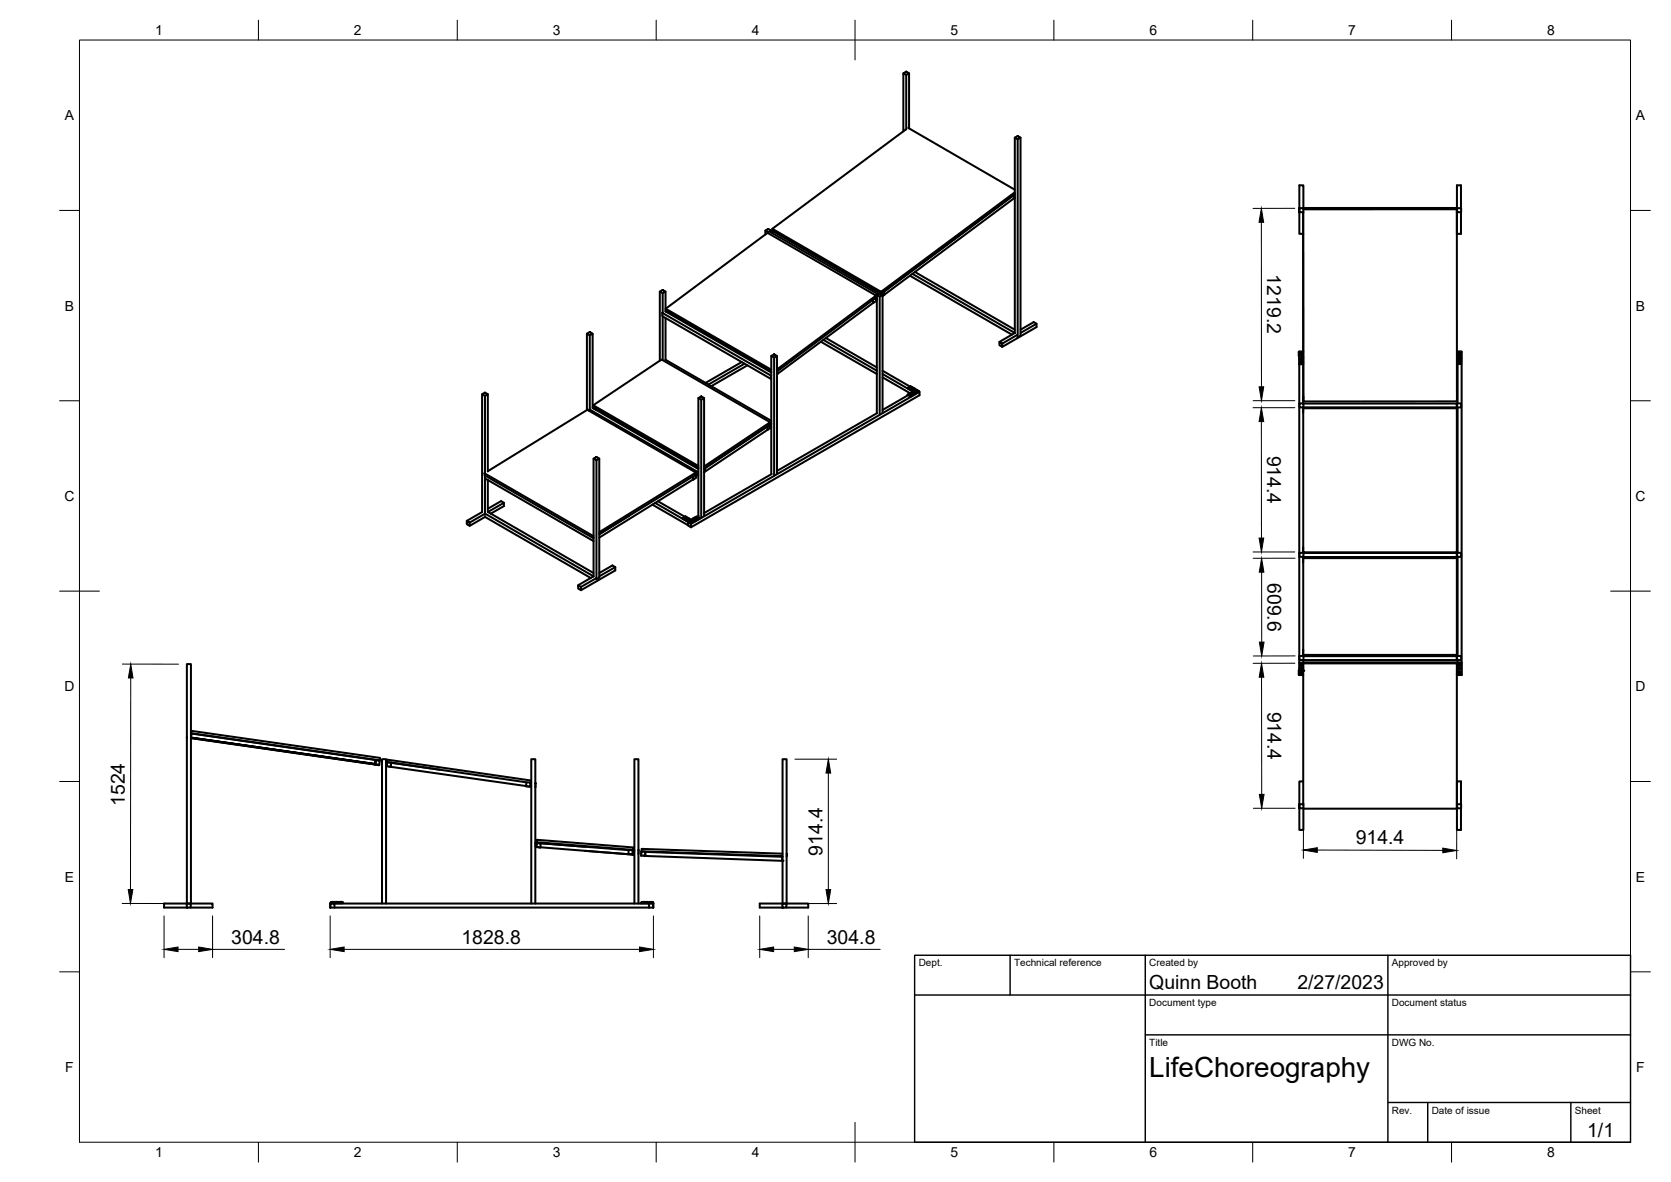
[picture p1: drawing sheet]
<svg xmlns="http://www.w3.org/2000/svg" width="420mm" height="297mm" viewBox="0 0 420 297" stroke-linecap="round" stroke-linejoin="round" font-family="sans-serif">
<!-- layer: Visible -->
<g fill="none" stroke="#000" stroke-width=".51">
<path d="M227.1 18.4l.8-.4 .7 .4-.7 .4zM227.1 18.4v14.6M227.9 18.8v13.7M228.6 18.4v13.9M227.8 32.5l-33.6 25M228.4 32.1l26.8 15.6M255.2 34.6l.7-.4 .7 .4-.7 .4zM255.2 34.6v49.1M255.9 35v49.8M256.6 34.6v49.8l-.8 .4M192.4 57.9l.8-.4 .7 .4-.7 .5zM192.4 57.9v1"/>
<path d="M193.2 58.4v.2M193.9 57.9l-.1 .5 27 15.5M194.2 58l27.4 15.9 .6-.6 .2 .8-.5 .4M194.3 58v.6M255 49l-32.7 24.3 .1 .7M255 49h.1M255 49l.1 .7M255.1 49.7l-32.7 24.3M255.1 49.7h.1M255.2 48.3l-33.7 25-27.3-15.8M255.2 48.8l-33.6 25-27.3-15.9-.1-.4M255.2 48.9l-.2 .1 .2 .7"/>
<path d="M326.7 52.3v1M326.7 52.3h1v1h-1zM327.6 53.3v.2zM327.6 53.5h.1M327.7 52.6h38.6v48.3h-38.6v-47.6v48.1M327.7 52.5l38.6 .1M327.7 52.4l38.6-.1v.2h-38.6M327.7 52.3v-5.7h-1v12.2h1M327.7 52.3h38.6M366.3 53.3h.1M366.4 52.3h1v1h-1zM367.3 52.3h.1"/>
<path d="M367.3 52.3v-5.7h-1v12.2h1v-5.5M165.9 73.3l.7-.4 .7 .4-.7 .4zM165.9 73.3v17.3M166.5 78.6v.8l27.3 15.8M166.6 78.6l27.2 15.8M166.6 73.7v4.9M166.6 79.5v11M167.3 78.2l26.6 15.4M167.3 73.3v5M167.3 79.9v10.5M167.4 77.6l25.6-19.1 27.3 15.8-24.9 18.5M167.4 77.6v.4l26.5 15.3"/>
<path d="M167.4 77.6l26.5 15.3M167.4 78l.1 .3M167.4 78h.1M219.5 76.1l-24 17.8M219.8 75.1l.4-.2 .1 .8-.7 .4-.1-.7M220.2 74.9h.1M220.2 75.3l.2 .1M220.3 74.3v.4l-24.9 18.7M220.3 74.5h.1M220.5 74.5v.8M220.5 74.1l.7-.4 .7 .4-.7 .4zM220.5 74.1v29.8"/>
<path d="M221.2 74.5v29.7M221.5 73.3l.1 .5M221.6 73.9h.1M221.9 74.1v29.6M222.2 73.3h.1M228.8 69.3l25.6 14.8M229.4 68.8l25.8 14.9-3.9 2.2M230.1 68.4l25.1 14.5M121.2 99.1l.7-.4 .8 .4-.8 .4zM121.2 99.1v29.6M121.9 99.5v19.4M122.7 99.1v19.4"/>
<path d="M147.6 83.9l.7-.5 .7 .5-.7 .4zM147.6 83.9v19.1M148.3 84.3v18.6M149 83.9v18.6M167.3 90.4l26.6 15.4M186.5 91l-9.1 5.2M187.2 91.4l-9.1 5.3M187.9 91.8l-9.1 5.3M193.9 89.5l.7-.5 .8 .5-.8 .4zM193.9 94.3v.9M193.9 89.5v29.7M194.6 89.9v29.6"/>
<path d="M195.4 89.5v29.6M195.5 93.3v.7l-.1 .1M206.4 85.9l14.1 8.1M207 85.4l13.5 7.8M207.7 84.9l12.8 7.4M221.9 94l7.6 4.4M221.9 94.8l6.9 4M221.9 93.2l6.9 3.9M228.2 99.1l.7 .6M228.2 97.5l.7-.4 2.2 1.2-2.2 1.4-.7-.4 1.5-1-1.5-.8 1.4 .9M228.3 99.3l-6.4 3.7M228.7 99v-.1a.29 .29 0 0 1 .3-.1 .29 .29 0 0 1 .2 .3"/>
<path d="M228.7 99v.2M228.7 99l.1 .1M228.7 99v.1M228.7 97.4v.1M228.7 97.5h.1M228.7 99.1v.1M228.7 97.4l.1 .2M228.7 97.4h.1M228.7 99.2h.2M228.8 97.5v.1M228.8 97.6h.1M228.8 99.1l.1 .1"/>
<path d="M228.8 97.5h.2M228.8 97.5h.1M228.8 99.2h.1M228.9 97.6h.1M228.9 99.2h.1M229 99.2h.1M229 97.5h.1M229.1 99.1v.1M229.2 99.1l-.2 .1M229.2 99.1h.1M229.2 99.2h-.2M229.2 97.5h-.2"/>
<path d="M229.2 97.5h.1M229.2 99h.1M229.2 97.5l-.1 .1M229.2 97.4h.1M229.2 97.4l-.3-.2-.2 .2M229.2 97.4v.1M229.4 97.8l.1 .2M229.4 97.8h.1M229.4 98.6v.2M229.4 97.8l.1 .1M229.4 98.6v.1M229.4 98.6h.1"/>
<path d="M229.4 98.7h.1M229.4 98.8h.1M229.5 98.7l-.1 .1M229.5 98.7l.1 .1M229.5 98.7h.2M229.5 97.9l.1 .1M229.5 97.9h.1M229.5 98h.1M229.6 98.8h.1M229.6 97.9h.1M229.6 97.9v.1M229.7 98.7l-.1 .1"/>
<path d="M229.7 98.8h.1M229.7 98.7l.1 .1M229.7 98.7h.1M229.7 97.9l.1 .1M229.7 97.9h.1M229.8 98.8h.1M229.8 98h-.2M229.8 98.7v.1M229.9 98.7h-.1M229.9 98.7h.1M229.9 97.9l-.1 .1M229.9 97.9h.1"/>
<path d="M229.9 98.7l-.1 .1M229.9 97.9h-.1M229.9 97.8v.1M229.9 98.6l-.3-.2-.2 .2M229.9 98.6v.1M229.9 97.7l-.3-.1-.2 .2M229.9 97.7v.1M230.1 98.2l.3-.2 .2 .3M230.1 98.2l.1 .2M230.1 98.2l.1 .1M230.1 98.2v.1M230.1 98.3h.1"/>
<path d="M230.2 98.3v.1M230.2 98.4h.1M230.2 98.3l.1 .1M230.2 98.3h.1M230.3 98.4h.1M230.3 98.3h.1M230.4 98.3l-.1 .1M230.4 98.4h.1M230.4 98.3l.1 .1M230.4 98.3h.1M230.5 98.4h.1M230.5 98.3v.1"/>
<path d="M230.6 98.3h-.1M230.6 98.3h.1M230.6 98.3l-.1 .1M230.6 98.2v.1M231.1 98.4l-57.4 33.3M231.1 98.3l-2.2 1.2M231.2 98.5v.8l-57.5 33.2M251.3 85.9l.7 .4v.9l-.7-.5zM255.8 84.1l-3.8 2.2M256.6 82.9l3.3-2 .7 .5v.8l-8.6 5M260.6 81.4l-4 2.3M326.7 91.5v75"/>
<path d="M327.7 99.7v1.1zM327.7 89.5h.1M327.7 88.5h-1.1v3h1.1v-2M327.7 88.4h-1v.1M327.7 88.4h-1.1v1M366.3 88.4h1.1v3.1h-1l-.1-2.1M366.5 88.4h1v81.2l-1-.1M366.5 91.5v9.9M121.8 118.9l27.4 15.7M121.8 118.9v.5l27.4 15.7M121.9 118.9h-.1M121.9 119.5l.1 9.8"/>
<path d="M122.7 118.4l25-15.4 27.3 15.8-24.3 14.9M148.2 102.9v.4M148.2 102.9l27.3 15.7M149 102.5l26.6 15.4M149.2 101.8l17.1-11.5 27.4 15.8-16.7 11.1M149.2 101.8v.5l26.4 15.3-26.4-15.3 .1 .2M149.2 101.8l26.4 15.3M149.2 102.5v.1M149.2 115.3l.8-.5 .7 .5-.7 .4zM149.2 115.3v29.6M149.3 102.5h-.1l.7 .5M150 115.7v29.8"/>
<path d="M150.1 102.9h-.2M150.7 115.3v29.8l-.8 .4M174.2 119.7v.8l-23.5 14.6M174.3 119.7h.1M174.3 119.7l.7-.4 .1 .8-.8 .4zM175 118.8v.4M175 119.2l.5 .3M175 119.2l-24.3 15M175 119.2v.1M175.6 118.6v.8M175.6 100l.7-.4 .7 .4-.7 .5zM175.6 100v29.8"/>
<path d="M176.3 100.5v29.6M177 117.8l.3-.2v.8l-.3 .2M177 100v29.7M177.2 117.6h.1M192.9 107.3l.7-.5 .1 .8-.7 .4zM193 108h.1M193 108l-16 10.7M193.5 106.7l-16.2 11M193.6 106.8h.1M193.7 106.1v.5l-16.7 11.1M193.7 106.5h.1M193.7 107.3l.1 .1"/>
<path d="M193.9 106.5v.8M194 119.1l-17 9.8M220.6 103.8l-25.2 14.5M326.7 101.4h1v1h-1zM327.7 102.6v1.1M327.7 102.4h38.6M327.7 102.6h.1M327.7 102.7h.1M327.7 100.8h.1M327.7 102.6h38.6v36.2h-38.6zM327.7 102.6h38.6M327.7 101.4h38.6v1.1"/>
<path d="M366.3 102.5h-38.6M366.4 101.4h1v1h-1zM366.5 102.4v36.5M117.4 130.9l.7 .4v.9l-.7-.5zM118.1 132.2l3.9-2.3 26.5 15.4M121.2 128.7h.1M121.2 128.7l-3.8 2.2M121.9 129.1l-3.8 2.2M122 129.1l27.2 15.7-3.8 2.3M122 120.3l27.2 15.7M122.7 127.9l3.3-2 .7 .5v.8l-3.3 1.9M122.7 120.6v8.1l4-2.3"/>
<path d="M122.7 128.7l26.5 15.3M149.1 134.7v.5M149.2 135.2h.1M164 126.8l9 5.2M164.7 126.4l9 5.1M165.4 126l6.8 3.9M171.6 130.2l2.2 1.2M172 130.1l.1-.1a.27 .27 0 0 1 .3-.1 .27 .27 0 0 1 .2 .3v-.1M172 130.1l.1 .1M172 130v.1M172.1 130.1h.1M172.1 130.2h.1"/>
<path d="M172.1 130.2l.2 .1M172.2 130.2h-.1M172.2 130.2l.1 .1M172.2 130.2h.2M172.3 130.2v.1M172.3 130.3h.1M172.4 130.2h.1M172.5 130.2h.1M172.5 130.2h-.1M172.5 130.1v.1M172.6 130.1l-.1 .1M172.6 130.1h.1"/>
<path d="M172.6 130.1l-.2 .1M172.6 130v.1M172.8 130.5v.1M172.8 130.5l.1 .1M172.8 130.4v.1M172.8 130.6h.1M172.9 130.6l.1 .1M172.9 130.6h.1M172.9 130.7h.1M173 130.6h.1M173 131.3l.7 .4v.8l-.7-.4zM173 130.6v.1"/>
<path d="M173 130.7h.1M173.1 130.6h.1M173.1 131.2l-.1 .1M173.2 130.6h.1M173.2 130.6h-.1M173.2 130.6l-.1 .1M173.2 130.5v.1M173.2 130.5h.1M173.3 130.5h.1M173.3 130.4l-.4-.1-.1 .2M173.3 130.4v.1M173.3 130.5l-.1 .1"/>
<path d="M173.5 130.9v.1M173.5 130.9h.1M173.5 130.8v.1M173.5 131h.1M173.5 130.9l.1 .1M173.6 131l.1 .1M173.6 131h.1M173.6 131.1h.1M173.7 131h.1M173.7 131v.1M173.7 131.1h.1M173.8 131.4l2.1-1.2-2.1 1.4z"/>
<path d="M173.8 131h.1M173.9 131h-.1M173.9 131h.1M174 130.9l-.1 .1M174 130.8l-.4-.1-.1 .2M174 130.9h.1M174 130.8v.1M174 130.9l-.2 .2M174.2 130.4v.1M174.2 130.5v.1M174.2 130.5v-.1a.28 .28 0 0 1 .3-.1 .28 .28 0 0 1 .2 .2M174.2 130.5h.1"/>
<path d="M174.2 130.4l-.4 .2-1.5-.8-.7 .4 2.2 1.4M174.2 130.5l.1 .1M174.2 130.6l.2 .1M174.2 120.4l.1 .1M174.3 130.6l.1 .1M174.3 130.6h.1M174.4 130.6h.1M174.4 130.6v.1M174.4 130.7h.1M174.5 130.6h.1M174.6 130.6h.1M174.6 130.6h-.1"/>
<path d="M174.6 130.5v.1M174.7 130.5l-.1 .1M174.7 130.5h.1M174.7 130.6h-.1M174.7 130.5v.1M174.8 130l.1 .1M174.9 130.1v-.2a.28 .28 0 0 1 .3 0 .28 .28 0 0 1 .2 .2M174.9 130.1v.1M174.9 130.1h.1M174.9 130.2h.1M174.9 130l-.6 .3M174.9 130.1l.1 .1"/>
<path d="M175 130.2h.1M175 129.9l.2-.1 .7 .4M175.1 130.2h.1M175.2 130.2h.1M175.3 130.2h-.1M175.3 130.2l-.3 .1M175.3 130.2h.1M175.3 130.1v.1M175.3 130.1h.1M175.4 130.1h-.1M175.4 130.1v.1M175.7 129.7l-.3 .2"/>
<path d="M326.7 138.9h1v1h-1zM327.7 137.6v1.1M327.7 139.9l38.6 .1M327.7 138.7h.1M327.7 137.6h.1M327.7 138.8v.1M327.7 139h38.6v1M366.4 138.9h1v1h-1zM366.5 139.9v25M145.4 147.1l.7 .4v.8l-.7-.4zM149.9 145.3l-3.8 2.2M150.7 144l3.3-1.9 .7 .4v.8l-8.6 5"/>
<path d="M154.7 142.5l-4 2.3M327.7 140.2h38.6l-38.6 .1M327.7 141.3h.1M327.7 140.3h38.6v24.3h-38.6zM366.3 140h-38.6v1.3M326.7 168.5v1M326.7 169.6h1M326.7 164.9h1v1h-1zM327.7 163.3v1.1M327.7 165.9h38.6M327.7 167.6h.1M327.7 164.4h.1"/>
<path d="M327.7 163.3h.1M327.7 167.6v1M327.7 164.6v.3M327.7 165.9v.7M327.7 164.9h38.6v1h-38.6M327.8 164.6h1M365.3 164.6h1M366.3 166.7l-39.6-.2v3.1h1M366.3 166.6h-38.6v1M366.3 168.5h.2v-2h1v3h-1.2M366.3 166.7h-38.6M366.3 166.7h.1"/>
<path d="M366.4 164.9h1v1h-1zM366.5 165.9v.6M367.1 166.8v.1M367.1 168.8v.1M367.1 167.8h.1M47 185.3h.1M48 183.6l47.6 6.9-.1 .7M48 184.4h.2l-.2 1M48 184.3l47.5 6.8M48 185.4h.1M48.2 184.3l46.2 6.7-.1 1-46.3-6.6 46.3 6.6M48.2 184.4h.1"/>
<path d="M94.3 192.2h1.1M94.4 191.1l-.1 1-46.3-6.6 46.3 6.6M94.4 191v1.1M94.5 191l1 .2-.2 1.1-1-.1zM97.1 191.3h.1M97.1 191.3v1M97.3 191.6l1.1 .1-.1 1-1-.1zM97.8 192.6l35.5 5.1M98.4 191.7l12.1 1.7M132.4 196.6l-35.2-5.1 .1-.6 36.2 5.2-.1 .7M132.4 196.6l1 .1-.1 1-1.1-.1zM134.6 196.8h.1"/>
<path d="M134.7 196.8l-.1 1M327.7 196.4h-1v12.2h1v-5.4M134.6 211.7v1M134.9 211l24.3 2v.6l-24.3-1.9zM135 211.8l-.1 1.1 1 .1M135 211.8l1 .1-.1 1.1-1-.1zM135 211.8h.1M135 211.8l23.1 1.8M135 211.8l12.1 1M135.9 212.9l23.3 1.9 .1-1.1h-.2M158.1 213.6l1 .1-.1 1-1-.1zM160.5 213.6h.1"/>
<path d="M160.6 213.6l-.1 1M161.2 215h1M161.2 215v-1h1.1l-.1 1M161.2 214v1M161.7 215h.5M196.7 215.3l-34.4-1.2-.1 1 34.6 1.2M196.8 214.5l-35.5-1.2v.6l35.5 1.2M196.8 215.3l-.2 1h.2M196.8 216.3h.1M197.8 214.6v.6M326.7 202.1v1M326.7 202.1h1v1h-1z"/>
<path d="M327.7 202h.1M327.7 202v-35.3h38.6v36.5l-38.6-.1M366.3 202.1h.1M366.3 203.1h.1M366.4 202.1h1v1h-1zM367.3 202.1h.1M367.3 202.1v-5.7h-1v12.2h1v-5.5M46.9 227.1h1.1v1h-1.1zM46.9 228.1h-5.6v-1h12.1v1h-5.4M47 227.1v-60.2h1v60.2M83.1 228.1h1M83.1 228.1v-1h1v1"/>
<path d="M83.1 227.1v1M83.2 226.8v.2M83.2 226.8h3v.2h-3zM83.4 226.7h.1M83.4 226.7h.5M83.5 226.7h-.1M83.5 226.7h.1M83.6 226.7h.1M83.7 226.7h.1M83.8 226.7h.1M83.9 226.7h.1M84.1 227.1h79.1"/>
<path d="M84.1 228.1h79.1M84.4 226.7h.1M84.5 226.7h-.1M84.5 226.7h.1M84.6 226.7h.1M84.7 226.7h.1M84.7 226.7h.2M84.8 226.7h.1M84.9 226.7h-.1M84.9 226.7h.1M85.3 226.7h.1M85.4 226.7h.1"/>
<path d="M85.4 226.7h.2M85.5 226.7h.1M85.6 226.7h.1M85.7 226.7h.1M85.7 226.7h.2M85.8 226.7h.1M85.9 226.7h.1M96.1 227.1v-36.3h1v36.3M133.6 227.1v-36.3h1v36.3M159.5 227.1v-36.3h1v36.3M161.2 226.8v.2M161.2 226.8h3.1v.2h-3.1z"/>
<path d="M161.4 226.7h.2M161.4 226.7h.1M161.5 226.7h.1M161.5 226.7h.2M161.7 226.7h-.1M161.7 226.7h.1M161.7 226.7h.2M161.8 226.7h.2M161.9 226.7h.1M162 226.7h.1M162.4 226.7h.1M162.5 226.7h.1"/>
<path d="M162.5 226.7h.3M162.6 226.7h.1M162.7 226.7h-.1M162.7 226.7h.1M162.8 226.7h.1M162.9 226.7h.1M163 226.7h.1M163.2 228.1h1M163.2 228.1v-1h1v1M163.4 226.7h.1M163.5 226.7h.1M163.5 226.7h.2"/>
<path d="M163.6 226.7h.1M163.7 226.7h-.1M163.7 226.7h.1M163.7 226.7h.2M163.8 226.7h.1M163.9 226.7h.1M164 226.7h.1M164.2 227.1v1M196.7 228.1h-5.7v-1h12.2v1h-5.5M196.7 227.1h1v1h-1zM196.8 227.1v-36.3h1v36.3"/>
<circle cx="327.2" cy="90.9" r=".28"/>
<circle cx="327.2" cy="89" r=".28"/>
<circle cx="327.2" cy="90" r=".28"/>
<circle cx="366.9" cy="90" r=".27"/>
<circle cx="366.9" cy="91" r=".27"/>
<circle cx="366.9" cy="89" r=".27"/>
<circle cx="327.2" cy="169" r=".28"/>
<circle cx="327.2" cy="168" r=".28"/>
<circle cx="327.2" cy="167" r=".28"/>
<circle cx="366.9" cy="167.1" r=".28"/>
<circle cx="366.9" cy="169" r=".28"/>
<circle cx="366.9" cy="168" r=".28"/>
</g>
<g fill="#000">
<circle cx="367.2" cy="88.4" r=".25"/>
<circle cx="192.9" cy="107.3" r=".25"/>
<circle cx="327.7" cy="168.6" r=".25"/>
<circle cx="327.7" cy="168.5" r=".25"/>
<circle cx="367.2" cy="169.5" r=".25"/>
<circle cx="159" cy="214.7" r=".25"/>
<circle cx="159.2" cy="214.8" r=".25"/>
<circle cx="159.3" cy="213.7" r=".25"/>
<circle cx="162.2" cy="215" r=".25"/>
<circle cx="196.8" cy="216.3" r=".25"/>
<circle cx="46.9" cy="228.1" r=".25"/>
<circle cx="46.9" cy="227.1" r=".25"/>
<circle cx="83.4" cy="226.7" r=".25"/>
<circle cx="83.9" cy="226.7" r=".25"/>
<circle cx="84.4" cy="226.7" r=".25"/>
<circle cx="84.9" cy="226.7" r=".25"/>
<circle cx="85.3" cy="226.7" r=".25"/>
<circle cx="85.9" cy="226.7" r=".25"/>
<circle cx="161.4" cy="226.7" r=".25"/>
<circle cx="162" cy="226.7" r=".25"/>
<circle cx="162.4" cy="226.7" r=".25"/>
<circle cx="163" cy="226.7" r=".25"/>
<circle cx="163.4" cy="226.7" r=".25"/>
<circle cx="164" cy="226.7" r=".25"/>
<circle cx="196.7" cy="228.1" r=".25"/>
<circle cx="196.7" cy="227.1" r=".25"/>
<circle cx="197.7" cy="227.1" r=".25"/>
</g>
<!-- layer: BORDER -->
<g fill="none" stroke="#000" stroke-width=".25">
<path d="M20 10.1h390v276.9h-390zM65 5.1v5M115 5.1v5M165 5.1v5M215 5.1v10M265 5.1v5M315 5.1v5M365 5.1v5M15 52.9h5M410 52.9h5M15 100.7h5M410 100.7h5"/>
<path d="M15 148.6h10M405 148.6h10M15 196.4h5M410 196.4h5M15 244.2h5M410 244.2h5M65 287v5M115 287v5M165 287v5M215 282.1v9.9M265 287v5M315 287v5"/>
<path d="M365 287v5"/>
</g>
<!-- layer: TITLEBLOCK -->
<path d="M230 240.1h180v46.9h-180zM230 250h180M254 240.1v9.9M288 240.1v46.9M349 240.1v46.9M288 260.1h122M349 277.1h61M359 277.1v9.9M395 277.1v9.9" fill="none" stroke="#000" stroke-width=".36"/>
<!-- layer: FD_Dimensions -->
<g fill="none" stroke="#000" stroke-width=".25">
<path d="M317.2 55.9v41.3M325.6 52.4h-10.5M315.1 102.5h10.5M315.1 100.7h10.5M317.2 105.9v29.3M315.1 138.7h10.5M317.2 143.8v17.6M325.6 140.3h-10.5M30.8 166.9h14.1M32.9 170.4l-.1 53.1M317.2 170.2v29.4M325.6 166.7h-10.5"/>
<path d="M325.6 164.8l-10.4 .1M199.9 190.8h10.5M208.3 194.3v29.2M315.2 203.1h10.4M327.7 205.2v10.5M331.2 213.6l31.6 .1M366.3 205.3v10.5M30.7 227l14.2 .1M41.3 230.2v10.5M44.8 238.6h5.2M53.4 238.6h18.2M53.4 230.2v10.5"/>
<path d="M83 230.2v10.5M86.5 238.6h74.3M164.3 230.2v10.5M191 230.2v10.5M194.5 238.6h5.2M199.9 227.1h10.5M203.2 238.6h18.1M203.2 230.2v10.5"/>
</g>
<g fill="#000" stroke="#000" stroke-width=".25">
<path d="M317.2 52.4l.5 3.5h-1.1zM316.6 97.2h1.2l-.6 3.5zM317.2 102.5l.6 3.4h-1.2zM316.6 135.2h1.2l-.6 3.5zM317.2 140.3l.6 3.5h-1.2zM32.9 166.9l.5 3.5h-1.1zM317.2 166.7l.6 3.5h-1.2zM316.7 161.4h1.1l-.6 3.5zM208.3 190.8l.6 3.5h-1.2zM316.7 199.6h1.1l-.6 3.5zM327.7 213.6l3.5-.6v1.2zM362.8 213.1l3.5 .6-3.5 .6z"/>
<path d="M32.2 223.5h1.2l-.6 3.5zM41.3 238.6l3.5-.6v1.1zM50 238l3.4 .6-3.4 .5zM83 238.6l3.5-.6v1.1zM160.8 238l3.5 .6-3.5 .5zM191 238.6l3.5-.6v1.1zM199.7 238l3.5 .6-3.5 .5zM207.7 223.5h1.2l-.6 3.6z"/>
</g>
<text font-size="7" x="289" y="270.6">LifeChoreography</text>
<g font-size="4.9">
<text x="318.6" y="68.9" transform="rotate(90 318.6 68.9)">1219.2</text>
<text x="318.6" y="114.5" transform="rotate(90 318.6 114.5)">914.4</text>
<text x="318.7" y="146.5" transform="rotate(90 318.7 146.5)">609.6</text>
<text x="318.7" y="178.8" transform="rotate(90 318.7 178.8)">914.4</text>
<text x="31.4" y="202.6" transform="rotate(-90 31.4 202.6)">1524</text>
<text x="206.8" y="215" transform="rotate(-90 206.8 215)">914.4</text>
<text x="340.9" y="212.2">914.4</text>
<text x="58.1" y="237.1">304.8</text>
<text x="116" y="237.1">1828.8</text>
<text x="207.9" y="237.1">304.8</text>
<text x="289" y="248.5">Quinn Booth</text>
<text x="326.2" y="248.5">2/27/2023</text>
<text x="399.1" y="285.7">1/1</text>
</g>
<g font-size="3.5">
<text x="39" y="8.8">1</text>
<text x="89" y="8.8">2</text>
<text x="139" y="8.8">3</text>
<text x="189" y="8.8">4</text>
<text x="239" y="8.8">5</text>
<text x="289" y="8.8">6</text>
<text x="339" y="8.8">7</text>
<text x="389" y="8.8">8</text>
<text x="16.3" y="30.2">A</text>
<text x="411.3" y="30.2">A</text>
<text x="16.3" y="78">B</text>
<text x="411.3" y="78">B</text>
<text x="16.2" y="125.9">C</text>
<text x="411.2" y="125.9">C</text>
<text x="16.2" y="173.7">D</text>
<text x="411.2" y="173.7">D</text>
<text x="16.3" y="221.6">E</text>
<text x="411.3" y="221.6">E</text>
<text x="16.4" y="269.4">F</text>
<text x="411.4" y="269.4">F</text>
<text x="39" y="290.8">1</text>
<text x="89" y="290.8">2</text>
<text x="139" y="290.8">3</text>
<text x="189" y="290.8">4</text>
<text x="239" y="290.8">5</text>
<text x="289" y="290.8">6</text>
<text x="339" y="290.8">7</text>
<text x="389" y="290.8">8</text>
</g>
<g font-size="2.5">
<text x="231" y="242.9">Dept.</text>
<text x="255" y="242.9">Technical reference</text>
<text x="289" y="242.9">Created by</text>
<text x="350" y="242.9">Approved by</text>
<text x="289" y="252.8">Document type</text>
<text x="350" y="252.8">Document status</text>
<text x="289" y="262.9">Title</text>
<text x="350" y="262.9">DWG No.</text>
<text x="350" y="279.9">Rev.</text>
<text x="360" y="279.9">Date of issue</text>
<text x="396" y="279.9">Sheet</text>
</g>
</svg>
